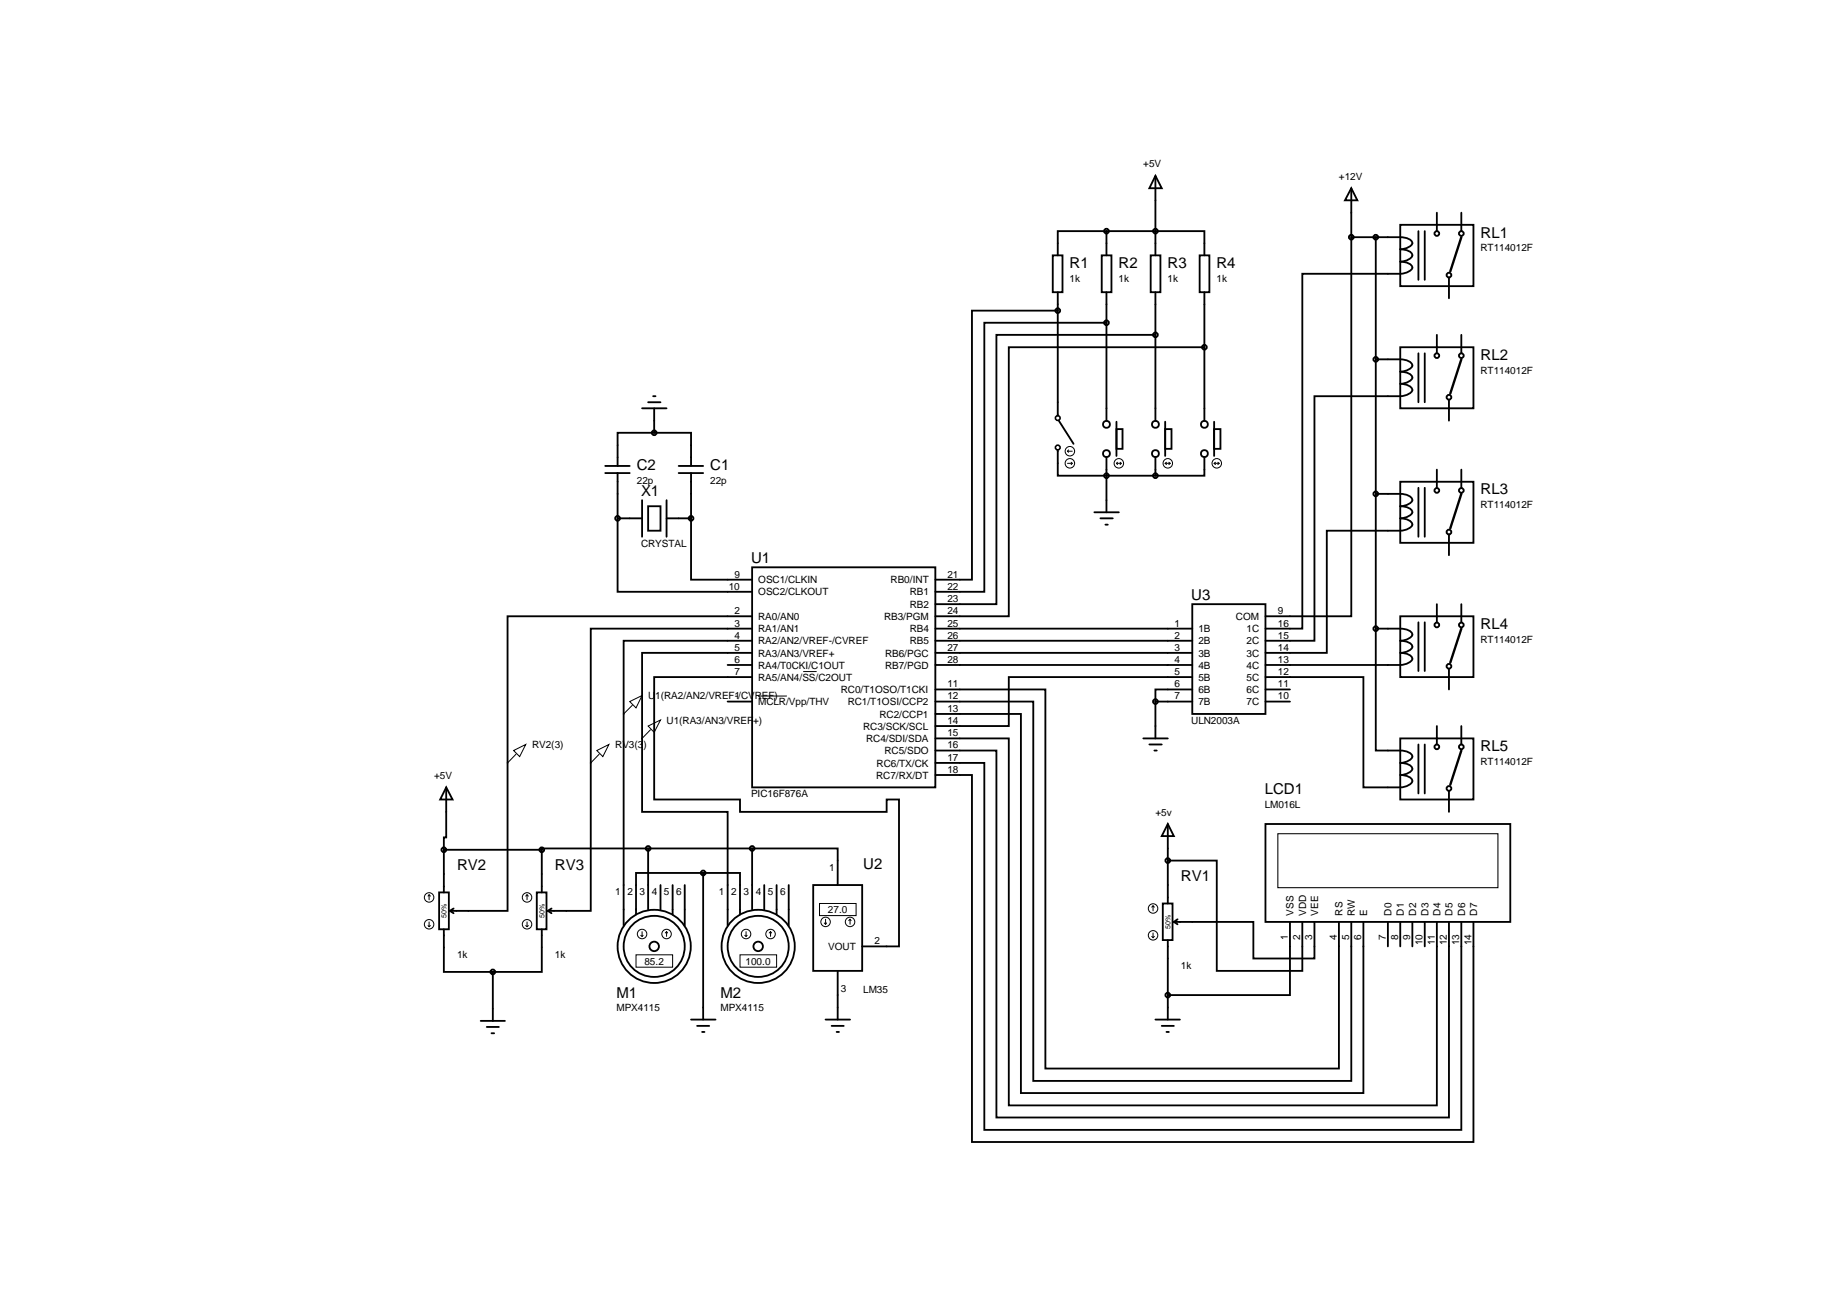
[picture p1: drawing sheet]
<svg xmlns="http://www.w3.org/2000/svg" width="297mm" height="210mm" viewBox="0 0 297 210" stroke-linecap="round" stroke-linejoin="round" font-family="sans-serif">
<g fill="none" stroke="#000" stroke-width=".3">
<path d="M177.9 37.2h-7.8v3.9M177.9 37.2h15.8v3.9M177.9 37.2v3.9M185.8 28.3l1 2h-2zM185.8 28.3v12.8M217.3 30.3l1 1.9h-2zM217.3 38.1h7.9a2.39 2.39 0 0 1 1.8 .7l.1 .3a1.92 1.92 0 0 1-1.9 1 2.39 2.39 0 0 1 1.8 .6l.1 .4a1.87 1.87 0 0 1-1.9 1 2.39 2.39 0 0 1 1.8 .6l.1 .4a1.92 1.92 0 0 1-1.9 .9h-15.8v57.1h-5.9M217.3 38.1v61h-13.8M217.3 30.3v7.8M221.2 38.1v63M225.2 36.2h11.7v9.8h-11.7zM228.1 37.2v7.8"/>
<path d="M229.1 37.2v7.8M231.1 34.2v3M235 34.2v3M169.3 41.1h1.6v5.9h-1.6zM170.1 50h-13.8v43.2h-5.9M170.1 47v19.8M177.2 41.1h1.5v5.9h-1.5zM177.9 51.9h-19.6v43.3h-7.9M177.9 47v20.6M185 41.1h1.6v5.9h-1.6zM185.8 53.8h-25.6v43.4h-9.8M185.8 47v20.6"/>
<path d="M192.9 41.1h1.6v5.9h-1.6zM193.7 55.8h-31.5v43.3h-11.8M193.7 47v20.6M221.2 57.8h4a2.36 2.36 0 0 1 1.8 .7l.1 .3a1.92 1.92 0 0 1-1.9 1 2.39 2.39 0 0 1 1.8 .6l.1 .3a1.92 1.92 0 0 1-1.9 1 2.36 2.36 0 0 1 1.8 .7l.1 .3a1.92 1.92 0 0 1-1.9 1h-13.8v39.3h-7.9M225.2 55.8h11.7v9.9h-11.7zM228.1 56.8v7.9M229.1 56.8v7.9M231.1 53.8v3M233 44.6v3.4M235 53.8v3M97.3 76.1h4M97.3 74.9h4"/>
<path d="M99.3 76.1v7.3M103.3 65.7h3.9M104.2 64.7h2M105 63.7h.4M105.2 69.6h5.9v5.3M105.2 69.6h-5.9v5.3M105.2 65.7v3.9M109.1 76.1h4M109.1 74.9h4M111.1 76.1v7.3M170.1 72.3v4.2h15.7M170.3 67.6l2.3 3.8"/>
<path d="M177.9 73.5v8.9M179.5 69h1v3.2h-1zM179.5 67.8v5.5M185.8 73.5v3M187.4 69h1v3.2h-1zM187.4 67.8v5.5M193.7 73.5v3h-7.9M195.2 69h1.1v3.2h-1.1zM195.2 67.8v5.5M221.2 79.4h4a2.36 2.36 0 0 1 1.8 .7l.1 .3a1.92 1.92 0 0 1-1.9 1 2.39 2.39 0 0 1 1.8 .7l.1 .3a1.92 1.92 0 0 1-1.9 1 2.36 2.36 0 0 1 1.8 .6l.1 .4a1.92 1.92 0 0 1-1.9 .9h-11.8v19.7h-9.9M225.2 77.5h11.7v9.8h-11.7zM228.1 78.4v7.9"/>
<path d="M229.1 78.4v7.9M231.1 75.5v2.9M233 64.3v3.3M235 75.5v2.9M99.3 83.4v11.8h21.6M99.3 83.4h4M103.3 80.4v5.9M104.2 81.4h2v3.9h-2zM107.2 83.4h3.9M107.2 80.4v5.9M111.1 83.4v9.8h9.8M120.9 91.2h29.5v35.4h-29.5z"/>
<path d="M120.9 99.1h-39.3v47.4h-9.3M176 82.4h3.9M177 83.4h1.9M177.8 84.4h.3M191.7 97.2h11.8v17.6h-11.8zM225.2 99.1h11.7v9.8h-11.7zM231.1 97.2v2.9M233 85.9v3.4M235 97.2v2.9M117 106.9h3.9M117 112.8h3.9M120.9 103h-20.6v45.8"/>
<path d="M120.9 105h-17.6v25.6h13.7v18.2M120.9 101.1h-25.9v45.4h-6.9M120.9 108.9h-15.7v19.7h13.8v2h23.6v-2h2v23.6h-6M150.4 118.7h11.8v59.1h68.9v-29.5M150.4 114.8h13.8v61h55v-27.5M150.4 112.8h15.8v61h51.1v-25.5M150.4 110.9h17.7v60.9h47.2v-23.5M150.4 101.1h41.3M150.4 103h41.3M150.4 105h41.3M150.4 106.9h41.3M183.9 118.7h3.9"/>
<path d="M184.8 119.7h2M185.8 112.8h5.9M185.8 112.8v5.9M191.7 110.9h-5.9v1.9M191.7 108.9h-29.5v7.9h-11.8M203.5 112.8h3.9M203.5 110.9h3.9M221.2 101.1v19.6h2a5.6 5.6 0 0 1 3.5 .4l.3 .3 .1 .3a1.87 1.87 0 0 1-1.9 1 2.39 2.39 0 0 1 1.8 .6l.1 .4a1.92 1.92 0 0 1-1.9 .9 2.39 2.39 0 0 1 1.8 .7l.1 .3a1.87 1.87 0 0 1-1.9 1h-6v-17.7h-15.7M221.2 101.1h4a2.39 2.39 0 0 1 1.8 .6l.1 .4a1.92 1.92 0 0 1-1.9 .9 2.39 2.39 0 0 1 1.8 .7l.1 .3a1.84 1.84 0 0 1-1.9 1 2.39 2.39 0 0 1 1.8 .6l.1 .4a1.92 1.92 0 0 1-1.9 .9h-21.7M225.2 118.7h11.7v9.9h-11.7zM228.1 100.1v7.8M228.1 119.7v7.9"/>
<path d="M229.1 100.1v7.8M229.1 119.7v7.9M231.1 116.8v2.9M233 107.5v3.4M235 116.8v2.9M71.4 136.7h15.7M71.4 136.7v6.8M71.8 126.6l1 2h-2zM71.8 126.6v8.1h-.4v2M87.1 136.7v6.8M104.2 136.4h-17.1v.3M104.2 136.4v9.9"/>
<path d="M104.2 136.4h16.7M120.9 136.4h13.8v5.9M120.9 136.4v9.9M150.4 124.6h5.9v59h80.6v-35.3M150.4 122.7h7.9v59h76.7v-33.4M150.4 120.7h9.8v59h72.8v-31.4M185.6 120.7h.4M187.8 132.5l1 2h-2zM187.8 138.4h7.9v17.7h13.7v-7.8M187.8 132.5v12.8M203.5 132.5h39.4v15.8h-39.4zM233 127.2v3.4"/>
<path d="M70.6 143.5h1.6v5.9h-1.6zM71.4 149.4v6.9h7.8M72.3 146.5l.6 .4M72.9 146.1l-.6 .4M79.2 156.3v7.9M86.3 143.5h1.6v5.9h-1.6zM87.1 149.4v6.9h-7.9M88.1 146.5l.6 .4M88.7 146.1l-.6 .4M106.2 142.3v4M108.2 142.3v4.8M110.1 142.3v6.5"/>
<path d="M113.1 140.4h-10.8v6.7M113.1 140.4h5.9v6.7M113.1 140.4v23.6M122.9 142.3v4M124.9 142.3v4.8M126.8 142.3v6.5M130.8 142.3h7.8v13.8h-7.8zM134.7 156.1v7.9M187 145.3h1.6v5.9h-1.6zM187.8 151.2v12.8M188.8 148.3h12.7v5.8h9.9v-5.8M188.8 148.3l.6 .3"/>
<path d="M189.4 147.8l-.6 .5M207.4 148.3v11.7h-19.6M223.2 148.3v3.9M225.2 148.3v3.9M227.1 148.3v3.9M229.1 148.3v3.9M77.3 164.2h3.9M78.3 165.1h1.9M79 166.2h.5M111.1 164h4M112.1 165h1.9M112.9 165.9h.4"/>
<path d="M132.8 164h3.9M133.7 165h2M134.5 165.9h.4M185.8 164h3.9M186.8 165h2M187.6 165.9h.4"/>
<circle cx="177.9" cy="37.2" r=".38"/>
<circle cx="185.8" cy="37.2" r=".38"/>
<circle cx="217.3" cy="38.1" r=".38"/>
<circle cx="221.2" cy="38.1" r=".38"/>
<circle cx="231.1" cy="37.5" r=".38"/>
<circle cx="235" cy="37.5" r=".38"/>
<circle cx="170.1" cy="50" r=".38"/>
<circle cx="177.9" cy="51.9" r=".38"/>
<circle cx="185.8" cy="53.8" r=".38"/>
<circle cx="193.7" cy="55.8" r=".38"/>
<circle cx="221.2" cy="57.8" r=".38"/>
<circle cx="231.1" cy="57.2" r=".38"/>
<circle cx="233" cy="44.2" r=".38"/>
<circle cx="235" cy="57.2" r=".38"/>
<circle cx="105.2" cy="69.6" r=".38"/>
<circle cx="177.9" cy="72.9" r=".56"/>
<circle cx="177.9" cy="68.2" r=".56"/>
<circle cx="177.9" cy="76.5" r=".38"/>
<circle cx="185.8" cy="72.9" r=".56"/>
<circle cx="185.8" cy="68.2" r=".56"/>
<circle cx="185.8" cy="76.5" r=".38"/>
<circle cx="193.7" cy="72.9" r=".56"/>
<circle cx="193.7" cy="68.2" r=".56"/>
<circle cx="221.2" cy="79.4" r=".38"/>
<circle cx="231.1" cy="78.9" r=".38"/>
<circle cx="233" cy="63.9" r=".38"/>
<circle cx="235" cy="78.9" r=".38"/>
<circle cx="99.3" cy="83.4" r=".38"/>
<circle cx="111.1" cy="83.4" r=".38"/>
<circle cx="233" cy="85.6" r=".38"/>
<circle cx="185.8" cy="112.8" r=".38"/>
<circle cx="221.2" cy="101.1" r=".38"/>
<circle cx="231.1" cy="100.5" r=".38"/>
<circle cx="233" cy="107.1" r=".38"/>
<circle cx="235" cy="100.5" r=".38"/>
<circle cx="71.4" cy="136.7" r=".38"/>
<circle cx="87.1" cy="136.7" r=".38"/>
<circle cx="104.2" cy="136.4" r=".38"/>
<circle cx="120.9" cy="136.4" r=".38"/>
<circle cx="187.8" cy="138.4" r=".38"/>
<circle cx="231.1" cy="120.1" r=".38"/>
<circle cx="233" cy="126.8" r=".38"/>
<circle cx="235" cy="120.1" r=".38"/>
<circle cx="79.2" cy="156.3" r=".38"/>
<circle cx="105.2" cy="152.2" r="4.9"/>
<circle cx="105.2" cy="152.2" r="5.9"/>
<circle cx="105.2" cy="152.2" r=".76"/>
<circle cx="113.1" cy="140.4" r=".38"/>
<circle cx="121.9" cy="152.2" r="4.9"/>
<circle cx="121.9" cy="152.2" r="5.9"/>
<circle cx="121.9" cy="152.2" r=".76"/>
<circle cx="187.8" cy="160" r=".38"/>
</g>
<g fill="none" stroke="#000" stroke-width=".25">
<circle cx="170.1" cy="67.2" r=".38"/>
<circle cx="170.1" cy="72" r=".38"/>
</g>
<g fill="none" stroke="#000" stroke-width=".16">
<path d="M171.7 72.6l.1 .1M171.7 72.6h.7M171.7 74.5h.7M171.8 72.3l-.1 .3M172.3 74.3l.1 .2M172.4 74.5l-.1 .2M179.5 74.5h.8M179.5 74.5l.2 .2M179.7 74.3l-.2 .2M180.1 74.3l.2 .2M180.3 74.5l-.2 .2M187.4 74.5h.8"/>
<path d="M187.4 74.5l.2 .2M187.6 74.3l-.2 .2M188 74.3l.2 .2M188.2 74.5l-.2 .2M195.2 74.5h.8M195.2 74.5l.3 .2M195.5 74.3l-.3 .2M195.8 74.3l.2 .2M196 74.5l-.2 .2M101.3 112.8l2-1-1 2zM101.7 113.4l-1.4 1.4M104.2 116.8l2-1-1 2z"/>
<path d="M104.6 117.3l-1.3 1.4M121.9 111.9h4.6M129.2 108h2.1M82.6 120.7l1.9-1-.9 2zM83 121.3l-1.4 1.4M96 120.7l1.9-1-1 2zM96.4 121.3l-1.4 1.4M68.8 148.8l.2 .2M69 143.9l-.2 .2M69 143.9l.2 .2M69 143.9v.8M69 148.3v.7"/>
<path d="M69.2 148.8l-.2 .2M84.5 148.8l.3 .2M84.8 143.9l-.3 .2M84.8 143.9l.2 .2M84.8 143.9v.8M84.8 148.3v.7M85 148.8l-.2 .2M102.3 153.5h5.9v2h-5.9zM103 150.4l.3 .2M103.3 149.8v.8M103.4 150.4l-.1 .2M107.2 149.8l-.2 .2"/>
<path d="M107.2 149.8l.2 .2M107.2 149.8v.8M119 153.5h5.9v2h-5.9zM119.8 150.4l.2 .2M120 149.8v.8M120.1 150.4l-.1 .2M123.9 149.8l-.2 .2M123.9 149.8l.2 .2M123.9 149.8v.8M131.8 145.3h5.9v1.9h-5.9zM132.5 148.4l.3 .2M132.8 147.8v.8"/>
<path d="M132.9 148.4l-.1 .2M136.7 147.8l-.2 .2M136.7 147.8l.2 .2M136.7 147.8v.8M185.2 150.6l.2 .2M185.4 145.7l-.2 .2M185.4 145.7l.2 .2M185.4 145.7v.8M185.4 150v.8M185.6 150.6l-.2 .2"/>
<circle cx="172" cy="72.6" r=".76"/>
<circle cx="172" cy="74.5" r=".76"/>
<circle cx="179.9" cy="74.5" r=".76"/>
<circle cx="187.8" cy="74.5" r=".76"/>
<circle cx="195.7" cy="74.5" r=".76"/>
<circle cx="69" cy="144.3" r=".76"/>
<circle cx="69" cy="148.6" r=".76"/>
<circle cx="84.8" cy="144.3" r=".76"/>
<circle cx="84.8" cy="148.6" r=".76"/>
<circle cx="103.3" cy="150.2" r=".76"/>
<circle cx="107.2" cy="150.2" r=".76"/>
<circle cx="120" cy="150.2" r=".76"/>
<circle cx="123.9" cy="150.2" r=".76"/>
<circle cx="132.8" cy="148.3" r=".76"/>
<circle cx="136.7" cy="148.3" r=".76"/>
<circle cx="185.4" cy="150.4" r=".76"/>
<circle cx="185.4" cy="146.1" r=".76"/>
</g>
<path d="M205.5 134.1h35.4v8.6h-35.4z" fill="none" stroke="#000" stroke-width=".17"/>
<path d="M235 38.1l-1.8 5.5M235 57.8l-1.8 5.5M235 79.4l-1.8 5.6M235 101.1l-1.8 5.5M235 120.7l-1.8 5.5" fill="none" stroke="#000" stroke-width=".38"/>
<g font-size="2.4">
<text x="238.1" y="38.2">RL1</text>
<text x="172" y="43.1">R1</text>
<text x="179.9" y="43.1">R2</text>
<text x="187.7" y="43.1">R3</text>
<text x="195.6" y="43.1">R4</text>
<text x="238.1" y="57.9">RL2</text>
<text x="102.4" y="75.6">C2</text>
<text x="114.2" y="75.6">C1</text>
<text x="103.1" y="79.8">X1</text>
<text x="238.1" y="79.5">RL3</text>
<text x="120.8" y="90.6">U1</text>
<text x="191.6" y="96.5">U3</text>
<text x="238.1" y="101.1">RL4</text>
<text x="238.1" y="120.8">RL5</text>
<text x="203.4" y="127.7">LCD1</text>
<text x="73.5" y="139.9">RV2</text>
<text x="89.2" y="139.9">RV3</text>
<text x="138.8" y="139.7">U2</text>
<text x="189.9" y="141.7">RV1</text>
<text x="99.1" y="160.4">M1</text>
<text x="115.9" y="160.4">M2</text>
</g>
<g font-size="1.6">
<text x="183.9" y="26.9">+5V</text>
<text x="215.3" y="28.9">+12V</text>
<text x="238.1" y="40.4">RT114012F</text>
<text x="172" y="45.3">1k</text>
<text x="179.9" y="45.3">1k</text>
<text x="187.7" y="45.3">1k</text>
<text x="195.6" y="45.3">1k</text>
<text x="238.1" y="60.1">RT114012F</text>
<text x="102.4" y="77.8">22p</text>
<text x="114.2" y="77.8">22p</text>
<text x="238.1" y="81.7">RT114012F</text>
<text x="103.1" y="88">CRYSTAL</text>
<text x="117.2" y="94.8">10</text>
<text x="118.1" y="92.9">9</text>
<text x="121.9" y="93.8">OSC1/CLKIN</text>
<text x="121.9" y="95.8">OSC2/CLKOUT</text>
<text x="143.2" y="93.8">RB0/INT</text>
<text x="146.3" y="95.8">RB1</text>
<text x="152.4" y="94.8">22</text>
<text x="152.4" y="92.9">21</text>
<text x="118.1" y="98.8">2</text>
<text x="118.1" y="100.8">3</text>
<text x="121.9" y="99.7">RA0/AN0</text>
<text x="121.9" y="101.7">RA1/AN1</text>
<text x="142.2" y="99.7">RB3/PGM</text>
<text x="146.3" y="101.7">RB4</text>
<text x="146.3" y="97.7">RB2</text>
<text x="152.4" y="100.8">25</text>
<text x="152.4" y="98.8">24</text>
<text x="152.4" y="96.8">23</text>
<text x="188.8" y="100.8">1</text>
<text x="192.7" y="101.7">1B</text>
<text x="198.8" y="99.7">COM</text>
<text x="200.4" y="101.7">1C</text>
<text x="205.5" y="100.8">16</text>
<text x="205.5" y="98.8">9</text>
<text x="118.1" y="102.7">4</text>
<text x="118.1" y="106.6">6</text>
<text x="118.1" y="104.6">5</text>
<text x="121.9" y="103.6">RA2/AN2/VREF-/CVREF</text>
<text x="121.9" y="107.5">RA4/T0CKI/C1OUT</text>
<text x="121.9" y="105.6">RA3/AN3/VREF+</text>
<text x="142.3" y="107.5">RB7/PGD</text>
<text x="142.3" y="105.6">RB6/PGC</text>
<text x="146.3" y="103.6">RB5</text>
<text x="152.4" y="106.6">28</text>
<text x="152.4" y="104.6">27</text>
<text x="152.4" y="102.7">26</text>
<text x="188.8" y="102.7">2</text>
<text x="188.8" y="104.6">3</text>
<text x="188.8" y="106.6">4</text>
<text x="192.7" y="103.6">2B</text>
<text x="192.7" y="105.6">3B</text>
<text x="192.7" y="107.5">4B</text>
<text x="200.4" y="103.6">2C</text>
<text x="200.4" y="105.6">3C</text>
<text x="200.4" y="107.5">4C</text>
<text x="205.5" y="102.7">15</text>
<text x="205.5" y="104.6">14</text>
<text x="205.5" y="106.6">13</text>
<text x="238.1" y="103.4">RT114012F</text>
<text x="104.2" y="112.4">U1(RA2/AN2/VREF-/CVREF)</text>
<text x="118.1" y="108.5">7</text>
<text x="118.1" y="112.5">1</text>
<text x="121.9" y="109.5">RA5/AN4/SS/C2OUT</text>
<text x="121.9" y="113.4">MCLR/Vpp/THV</text>
<text x="135.2" y="111.5">RC0/T1OSO/T1CKI</text>
<text x="136.3" y="113.4">RC1/T1OSI/CCP2</text>
<text x="152.4" y="112.5">12</text>
<text x="152.4" y="110.5">11</text>
<text x="188.8" y="108.5">5</text>
<text x="188.8" y="110.5">6</text>
<text x="188.8" y="112.5">7</text>
<text x="192.7" y="109.5">5B</text>
<text x="192.7" y="111.5">6B</text>
<text x="192.7" y="113.4">7B</text>
<text x="200.4" y="109.5">5C</text>
<text x="200.4" y="111.5">6C</text>
<text x="200.4" y="113.4">7C</text>
<text x="205.5" y="108.5">12</text>
<text x="205.5" y="110.5">11</text>
<text x="205.5" y="112.5">10</text>
<text x="107.2" y="116.4">U1(RA3/AN3/VREF+)</text>
<text x="138.8" y="117.3">RC3/SCK/SCL</text>
<text x="139.3" y="119.3">RC4/SDI/SDA</text>
<text x="141.4" y="115.4">RC2/CCP1</text>
<text x="152.4" y="114.5">13</text>
<text x="152.4" y="116.4">14</text>
<text x="152.4" y="118.4">15</text>
<text x="191.6" y="116.5">ULN2003A</text>
<text x="69.8" y="125.2">+5V</text>
<text x="85.6" y="120.3">RV2(3)</text>
<text x="98.9" y="120.3">RV3(3)</text>
<text x="140.9" y="125.2">RC7/RX/DT</text>
<text x="141" y="123.3">RC6/TX/CK</text>
<text x="142.2" y="121.3">RC5/SDO</text>
<text x="152.4" y="124.3">18</text>
<text x="152.4" y="122.3">17</text>
<text x="152.4" y="120.4">16</text>
<text x="238.1" y="123">RT114012F</text>
<text x="120.8" y="128.2">PIC16F876A</text>
<text x="185.8" y="131.1">+5v</text>
<text x="203.4" y="129.9">LM016L</text>
<text x="98.9" y="144">1</text>
<text x="100.9" y="144">2</text>
<text x="102.8" y="144">3</text>
<text x="104.8" y="144">4</text>
<text x="106.8" y="144">5</text>
<text x="108.8" y="144">6</text>
<text x="115.6" y="144">1</text>
<text x="117.6" y="144">2</text>
<text x="119.5" y="144">3</text>
<text x="121.5" y="144">4</text>
<text x="123.5" y="144">5</text>
<text x="125.5" y="144">6</text>
<text x="133.3" y="140">1</text>
<text x="133.1" y="146.9">27.0</text>
<text x="208" y="147.2" transform="rotate(-90 208 147.2)">VSS</text>
<text x="210" y="147.2" transform="rotate(-90 210 147.2)">VDD</text>
<text x="212" y="147.2" transform="rotate(-90 212 147.2)">VEE</text>
<text x="215.9" y="147.2" transform="rotate(-90 215.9 147.2)">RS</text>
<text x="217.9" y="147.2" transform="rotate(-90 217.9 147.2)">RW</text>
<text x="219.8" y="147.2" transform="rotate(-90 219.8 147.2)">E</text>
<text x="223.8" y="147.2" transform="rotate(-90 223.8 147.2)">D0</text>
<text x="225.8" y="147.2" transform="rotate(-90 225.8 147.2)">D1</text>
<text x="227.7" y="147.2" transform="rotate(-90 227.7 147.2)">D2</text>
<text x="229.7" y="147.2" transform="rotate(-90 229.7 147.2)">D3</text>
<text x="231.6" y="147.2" transform="rotate(-90 231.6 147.2)">D4</text>
<text x="233.6" y="147.2" transform="rotate(-90 233.6 147.2)">D5</text>
<text x="235.6" y="147.2" transform="rotate(-90 235.6 147.2)">D6</text>
<text x="237.5" y="147.2" transform="rotate(-90 237.5 147.2)">D7</text>
<text x="73.5" y="154">1k</text>
<text x="89.2" y="154">1k</text>
<text x="103.6" y="155.1">85.2</text>
<text x="119.9" y="155.1">100.0</text>
<text x="133.2" y="152.8">VOUT</text>
<text x="140.6" y="151.8">2</text>
<text x="189.9" y="155.8">1k</text>
<text x="207.1" y="151.1" transform="rotate(-90 207.1 151.1)">1</text>
<text x="209.1" y="151.1" transform="rotate(-90 209.1 151.1)">2</text>
<text x="211" y="151.1" transform="rotate(-90 211 151.1)">3</text>
<text x="215" y="151.1" transform="rotate(-90 215 151.1)">4</text>
<text x="217" y="151.1" transform="rotate(-90 217 151.1)">5</text>
<text x="218.9" y="151.1" transform="rotate(-90 218.9 151.1)">6</text>
<text x="222.8" y="151.1" transform="rotate(-90 222.8 151.1)">7</text>
<text x="224.8" y="151.1" transform="rotate(-90 224.8 151.1)">8</text>
<text x="226.8" y="151.1" transform="rotate(-90 226.8 151.1)">9</text>
<text x="228.8" y="152" transform="rotate(-90 228.8 152)">10</text>
<text x="230.7" y="152" transform="rotate(-90 230.7 152)">11</text>
<text x="232.7" y="152" transform="rotate(-90 232.7 152)">12</text>
<text x="234.7" y="152" transform="rotate(-90 234.7 152)">13</text>
<text x="236.6" y="152" transform="rotate(-90 236.6 152)">14</text>
<text x="135.2" y="159.6">3</text>
<text x="138.8" y="159.7">LM35</text>
<text x="99.1" y="162.6">MPX4115</text>
<text x="115.9" y="162.6">MPX4115</text>
</g>
<g font-size="1.1">
<text x="71.8" y="147.6" transform="rotate(-90 71.8 147.6)">50%</text>
<text x="87.5" y="147.6" transform="rotate(-90 87.5 147.6)">50%</text>
<text x="188.2" y="149.4" transform="rotate(-90 188.2 149.4)">50%</text>
</g>
</svg>
